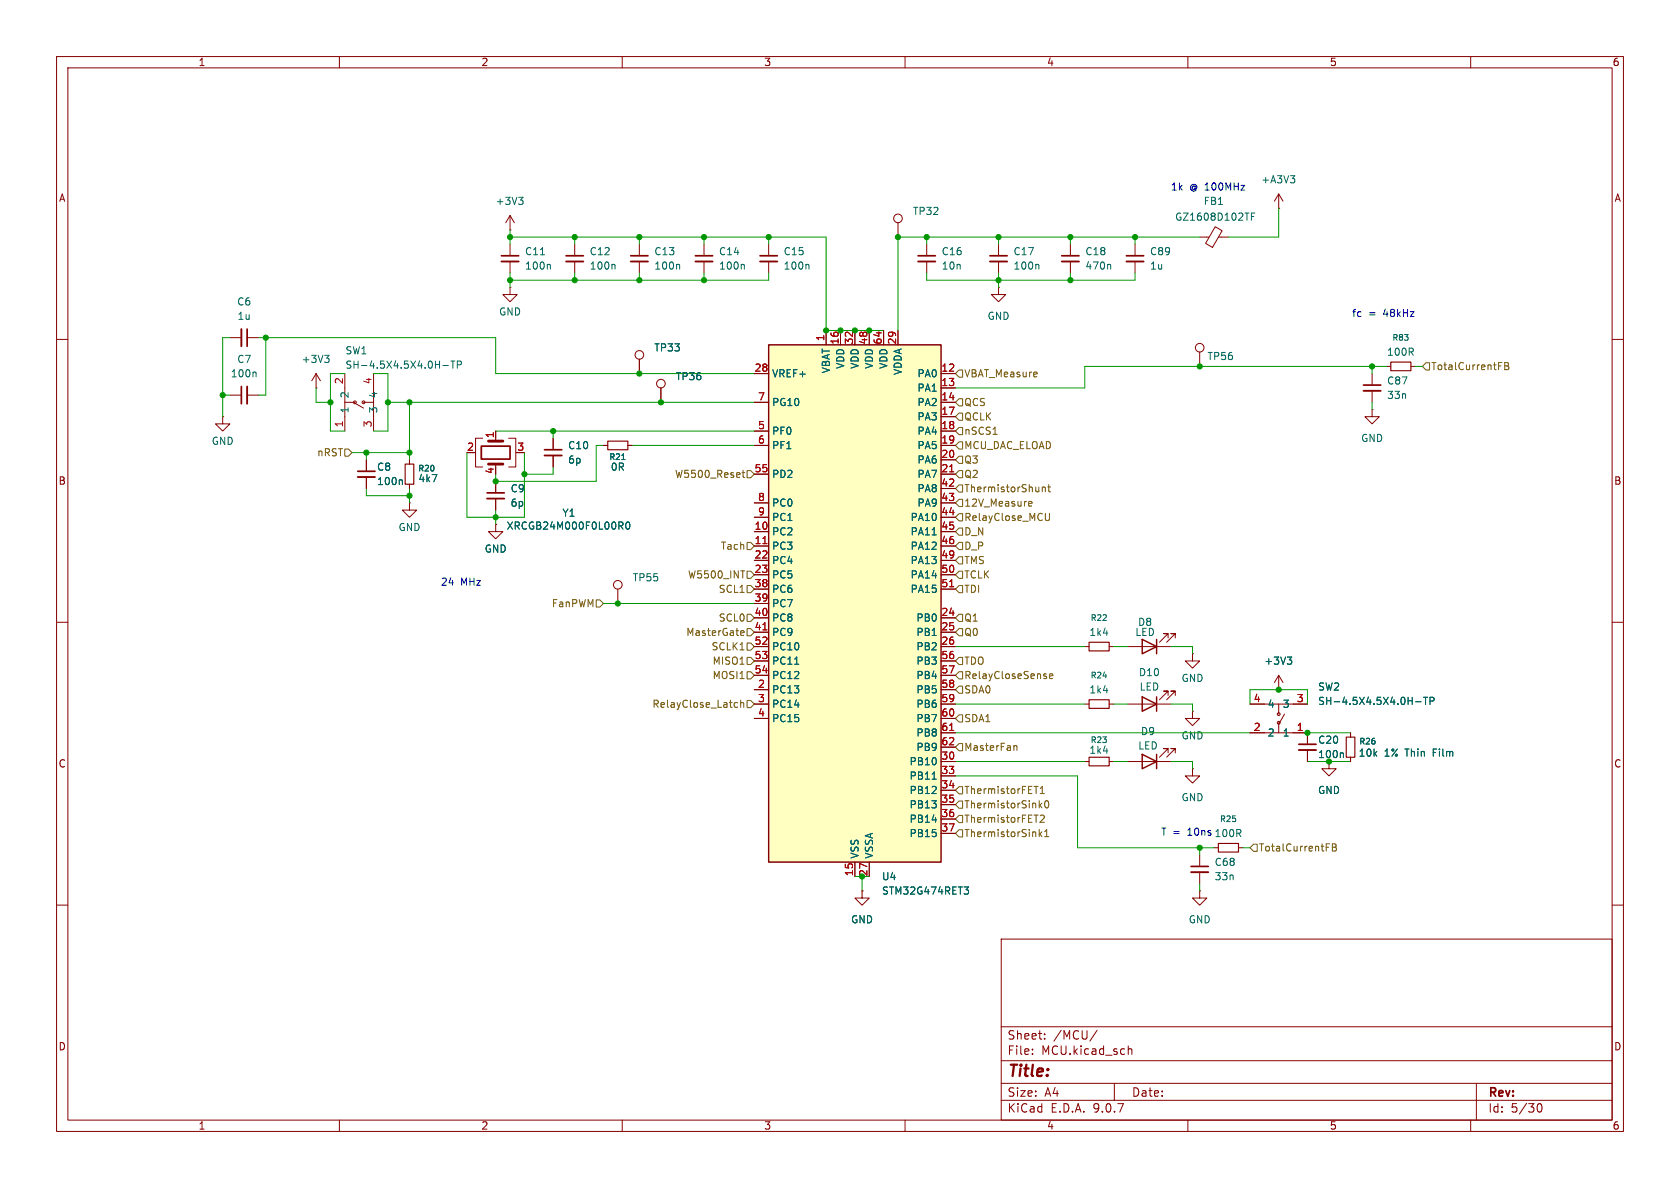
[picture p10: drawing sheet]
<svg xmlns="http://www.w3.org/2000/svg" width="297mm" height="210mm" viewBox="0 0 297 210" stroke-linecap="round" stroke-linejoin="round" font-family="sans-serif">
<g fill="none" stroke="#840000" stroke-width=".18">
<path d="M10 10h277v190h-277zM12 12h273v186h-273zM60 10v2M110 10v2M160 10v2M210 10v2M260 10v2M124.5 43.2v2M124.5 46.2v2.1M10 60h2M40.6 69.9h2.1M43.7 69.9h2"/>
<path d="M285 60h2M87.6 92.7v1.3h1.3l-1.3 1.3-1.2-1.3h1.2M87.6 92.7h.1M10 110h2M285 110h2M210.8 135.9v1.3h1.3l-1.3 1.2-1.3-1.2h1.3M210.8 135.9h.1M212.1 157.5v1.3h-1.3l1.3 1.2 1.3-1.2h-1.3M212.1 157.5h.1M212.1 151.1v2.1M212.1 154.2v2M10 160h2"/>
<path d="M177 166h108v32h-108zM285 160h2M60 198v2M110 198v2M160 198v2M177 194.5h108M177 191.5h108M177 187.5h108M177 181.5h108M182.5 186.3v.1M182.5 185.5v.1M184.7 183.6v.1"/>
<path d="M184.7 182.8v.1M194 182.1l-1.3 2M197 191.5v3M199.5 184.9v1.5M199.5 185.5l.2-.1 .3 .1 .1 .9M210 198v2M260 198v2M261 191.5v6.5M271.7 195.7l.2-.5 .2-.1a.81 .81 0 0 1 .6 .6 .81 .81 0 0 1-.3 .8h-.4l-.3-.5"/>
</g>
<path d="M122.9 45.2h3.1M42.7 68.3v3.1M210.6 153.2h3" fill="none" stroke="#840000" stroke-width=".3"/>
<path d="M122.9 46.2h3.1M43.7 68.3v3.1M210.6 154.2h3" fill="none" stroke="#840000" stroke-width=".33"/>
<path d="M131.4 46.7l.2 .2v.7M45.1 65.8l.2 .2v.6" fill="none" stroke="#006464" stroke-width=".18"/>
<path d="M135.9 61h30.5v91.4h-30.5z" fill="#ffffc2"/>
<path d="M135.9 61h30.5v91.4h-30.5zM201.9 113l2.6 1.3-2.6 1.3zM204.5 113v2.6M201.9 133.4l2.6 1.2-2.6 1.3zM201.9 123.2l2.6 1.3-2.6 1.2zM204.5 123.2v2.5M204.5 133.4v2.5" fill="none" stroke="#840000" stroke-width=".25"/>
<g fill="none" stroke="#840000" stroke-width=".18">
<path d="M90.2 38.1v2.5M90.2 38.1l-.8 1.3M90.2 38.1l.7 1.3M158.7 39.4v2.5M226.1 36.8h.1M226.1 34.3l-.8 1.3M226.1 34.3l.7 1.3M226.1 34.3v2.5M40.6 59.7h2.1M43.7 59.7h2M90.2 50.8v1.3h1.2l-1.2 1.2-1.3-1.2h1.3M90.2 50.8h.1"/>
<path d="M90.2 40.6h.1M90.2 43.2v2M90.2 46.2v2.1M101.6 43.2v2M101.6 46.2v2.1M113 43.2v2M113 46.2v2.1M135.9 43.2v2M135.9 46.2v2.1M146 58.4v2.6M148.6 58.4v2.6M151.1 58.4v2.6"/>
<path d="M153.7 58.4v2.6M156.2 58.4v2.6M158.7 58.4v2.6M163.8 43.2v2M163.8 46.2v2.1M176.5 50.8v1.3h1.3l-1.3 1.2-1.2-1.2h1.2M176.5 50.8h.1M176.5 43.2v2M176.5 46.2v2.1M189.2 43.2v2M189.2 46.2v2.1M200.7 43.2v2"/>
<path d="M200.7 46.2v2.1M212.1 41.9h1.6M214.8 40.1l1.3 .7-1.7 2.9-1.3-.7zM215.4 41.9h1.8M39.4 73.7v1.2h1.2l-1.2 1.3-1.3-1.3h1.3M39.4 73.7h.1M55.9 68.6h.1M55.9 66l-.8 1.3M55.9 66l.7 1.3M55.9 66v2.6M61 71.1h1.7M61 66v10.2"/>
<path d="M62.5 71.1l1.8 1M64.3 71.1h1.7M66 66v10.2M85.3 77.5h-1.2v5.1h1.2M87.6 76.2v1.3M89.9 77.5h1.3v5.1h-1.3M97.8 77.5v2M106.7 78.7h.7M111 78.7h.8M113 63.5v2.5M116.8 68.6v2.5M133.3 66h2.6"/>
<path d="M133.3 71.1h2.6M133.3 76.2h2.6M133.3 78.7h2.6M166.4 66h2.5M166.4 71.1h2.5M166.4 76.2h2.5M166.4 78.7h2.5M166.4 68.6h2.5M166.4 73.7h2.5M212.1 62.2v2.6M242.6 72.4v1.3h-1.3l1.3 1.2 1.2-1.2h-1.2M242.6 72.4h.1"/>
<path d="M242.6 66v2.1M242.6 69.1v2M245.1 64.8h.8M249.4 64.8h.8M64.8 81.3v2M64.8 84.3v2.1M72.4 88.9v1.3h1.3l-1.3 1.2-1.3-1.2h1.3M72.4 88.9h.1M72.4 81.3v.7M72.4 85.6v.8M83.8 80h.3M87.6 92.7h.1"/>
<path d="M87.6 82v.6M87.6 85.1v2M87.6 88.1v2.1M97.8 80.5v2.1M133.3 83.8h2.6M133.3 88.9h2.6M133.3 91.4h2.6M133.3 94h2.6M133.3 96.5h2.6M133.3 99.1h2.6M166.4 83.8h2.5M166.4 88.9h2.5"/>
<path d="M166.4 91.4h2.5M166.4 94h2.5M166.4 96.5h2.5M166.4 99.1h2.5M166.4 81.3h2.5M166.4 86.4h2.5M109.2 104.1v2.6M133.3 101.6h2.6M133.3 104.1h2.6M133.3 106.7h2.6M133.3 109.2h2.6M133.3 111.8h2.6"/>
<path d="M133.3 114.3h2.6M133.3 116.8h2.6M133.3 119.4h2.6M166.4 101.6h2.5M166.4 104.1h2.5M166.4 109.2h2.5M166.4 111.8h2.5M166.4 114.3h2.5M166.4 116.8h2.5M166.4 119.4h2.5M191.8 114.3h.7M196.1 114.3h.7"/>
<path d="M199.4 114.3h7.6M206.5 112.8v-.8h-.8h.8l-1.5 1.5M207.8 112.8v-.8h-.8h.8l-1.6 1.5M210.8 115.6v1.2h1.3l-1.3 1.3-1.3-1.3h1.3M210.8 115.6h.1M226.1 119.4v2.5M226.1 119.4l-.8 1.3M226.1 119.4l.7 1.3M133.3 121.9h2.6M133.3 124.5h2.6M133.3 127h2.6M166.4 121.9h2.5"/>
<path d="M166.4 124.5h2.5M166.4 127h2.5M166.4 129.5h2.5M166.4 132.1h2.5M166.4 134.6h2.5M166.4 137.2h2.5M166.4 139.7h2.5M191.8 124.5h.7M191.8 134.6h.7M196.1 124.5h.7M196.1 134.6h.7M199.4 124.5h7.6"/>
<path d="M199.4 134.6h7.6M206.5 133.1v-.8h-.8h.8l-1.5 1.6M206.5 122.9v-.7h-.8h.8l-1.5 1.5M207.8 133.1v-.8h-.8h.8l-1.6 1.6M207.8 122.9v-.7h-.8h.8l-1.6 1.5M210.8 125.7v1.3h-1.3l1.3 1.3 1.3-1.3h-1.3M210.8 125.7h.1M221 124.5h10.1M221 129.5h10.1v2.1M226.1 121.9h.1M226.1 124.5v1.7M226.1 127.8v1.7"/>
<path d="M227.1 126.2l-1 1.8M231.1 132.6v2M234.9 134.6v1.3h1.3l-1.3 1.3-1.2-1.3h1.2M238.8 129.5v.8M238.8 133.9v.7M151.1 152.4v2.5M152.4 157.5v1.3h1.3l-1.3 1.2-1.3-1.2h1.3M152.4 157.5h.1M153.7 152.4v2.5M166.4 142.2h2.5M166.4 144.8h2.5M166.4 147.3h2.5"/>
<path d="M214.6 149.9h.8M218.9 149.9h.8"/>
<circle cx="158.7" cy="38.6" r=".76"/>
<circle cx="62.7" cy="71.1" r=".25"/>
<circle cx="64.3" cy="71.1" r=".25"/>
<circle cx="113" cy="62.7" r=".76"/>
<circle cx="116.8" cy="67.8" r=".76"/>
<circle cx="212.1" cy="61.5" r=".76"/>
<circle cx="109.2" cy="103.4" r=".76"/>
<circle cx="226.1" cy="127.8" r=".25"/>
<circle cx="226.1" cy="126.2" r=".25"/>
</g>
<path d="M134.9 96.1h.7M167.9 83.4h.7M134.9 111.3h.7M167.9 103.7h.7M167.9 129.1h.7" fill="none" stroke="#a90000" stroke-width=".18"/>
<g fill="none" stroke="#006464" stroke-width=".18">
<path d="M91.7 34.9h.8l-.5 .5M92.2 35.4l.3 .2v.3l-.3 .2M221.2 38.3h.5M221.8 37.7h-.6v1.2M228.1 31.1h.8l-.4 .4M228.8 31.6l.1 .2-.1 .5M95.5 45h.8M97.1 46.7l.2 .2v.7M108.5 46.7l.2 .2v.7M120 46.7l.2 .2v.7M142.8 46.7l.2 .2v.7M183.5 46.7l.2 .2v.7"/>
<path d="M196.2 46.7l.2 .2v.7M57.4 62.8h.8l-.4 .5M57.9 63.3l.3 .2v.3l-.3 .3M78.3 64.6h1M79.7 63.8h.7M80.1 63.8v1.3M80.8 64.5l.7-.1 .1-.2-.1-.3-.7-.1v1.3M71 84.8l.1 .2v.7M109.7 92.9l.4 .6M109.9 92.3l.2 .2v.3l-.2 .1M109.9 81.2h.6M110.8 92.3h.1a.68 .68 0 0 1 .5 .6 .68 .68 0 0 1-.5 .6 .84 .84 0 0 1-.1-1.2z"/>
<path d="M164.8 94.6h.7M140.5 117.4h.7M227.6 116.1h.8l-.5 .5M228.1 116.6l.3 .3v.3l-.3 .2M164.8 137.7h.7M237.3 133.1l.2 .2v.6M250.3 124h.9M251.7 123.3h.7M252 123.3v1.2M252.8 123.9h.6l.1-.2v-.3l-.7-.1v1.2M170.4 156.8h.8l-.4 .5 .4 .1v.4l-.2 .3h-.4"/>
</g>
<path d="M107.4 78h3.6v1.5h-3.6zM245.9 64h3.5v1.5h-3.5zM71.6 82h1.6v3.6h-1.6zM192.5 113.5h3.6v1.6h-3.6zM192.5 133.9h3.6v1.5h-3.6zM192.5 123.7h3.6v1.5h-3.6zM238 130.3h1.5v3.6h-1.5zM215.4 149.1h3.5v1.5h-3.5z" fill="none" stroke="#840000" stroke-width=".2"/>
<g fill="none" stroke="#840000" stroke-width=".3">
<path d="M43.7 58.2v3M88.6 45.2h3.1M100.1 45.2h3M111.5 45.2h3.1M134.4 45.2h3M162.3 45.2h3.1M175 45.2h3.1M187.7 45.2h3.1M199.1 45.2h3.1M85.1 78.9h5.1v2.3h-5.1zM96.3 79.5h3M241 68.1h3.1"/>
<path d="M63.2 83.3h3.1M86.1 87.1h3.1M229.6 131.6h3.1"/>
</g>
<g fill="none" stroke="#840000" stroke-width=".33">
<path d="M42.7 58.2v3M88.6 46.2h3.1M100.1 46.2h3M111.5 46.2h3.1M134.4 46.2h3M162.3 46.2h3.1M175 46.2h3.1M187.7 46.2h3.1M199.1 46.2h3.1M241 69.1h3.1M63.2 84.3h3.1M86.1 88.1h3.1"/>
<path d="M96.3 80.5h3M229.6 132.6h3.1"/>
</g>
<path d="M86.4 78h2.5M86.4 82h2.5" fill="none" stroke="#840000" stroke-width=".51"/>
<g fill="none" stroke="#725600" stroke-width=".18">
<path d="M61 79.4h.6l.6 .6-.6 .6h-.6zM169.5 70.5h.7v1.3h-.7l-.6-.7zM169.5 75.6h.7v1.2h-.7l-.6-.6zM169.5 65.4h.7v1.3h-.7l-.6-.7zM169.5 73h.7v1.3h-.7l-.6-.6zM169.5 78.1h.7v1.3h-.7l-.6-.7zM175.6 76.8h.7M252.1 64.1h.6v1.3h-.6l-.6-.6zM266 64.1h.4l.3 .2-.3 .4 .3 .1v.3l-.2 .2h-.5zM266 64.7h.4M131.2 83.6h.5M131.4 83.1v1.1l.3 .2"/>
<path d="M132.1 95.9h.6l.6 .6-.6 .7h-.6zM132.1 83.2h.6l.6 .6-.6 .7h-.6zM169.5 88.3h.7v1.2h-.7l-.6-.6zM169.5 90.8h.7v1.3h-.7l-.6-.7zM169.5 98.4h.7v1.3h-.7l-.6-.6zM169.5 95.9h.7v1.3h-.7l-.6-.7zM169.5 80.6h.7v1.3h-.7l-.6-.6zM169.5 83.2h.7v1.3h-.7l-.6-.7zM169.5 85.7h.7v1.3h-.7l-.6-.6zM169.5 93.3h.7v1.3h-.7l-.6-.6zM181.9 89.4h.5M181.9 88.7l.4-.1 .1 .3-.6 .2"/>
<path d="M184.3 86.1v.8M184.3 86.2l.1-.1 .3 .1 .1 .7M185.2 86.1h.5M185.4 85.7v1.1l.3 .1M185.5 90.7v1.2l-.2 .1-.4-.1M105.4 106h.6l.7 .7-.7 .6h-.6zM130.9 100.9h.8M131 112.3h.5M131 111.6l.4-.1 .1 .3-.6 .1M132.1 103.5h.6l.6 .6-.6 .7h-.6zM132.1 101h.6l.6 .6-.6 .6h-.6zM132.1 108.6h.6l.6 .6-.6 .7h-.6z"/>
<path d="M132.1 118.7h.6l.6 .7-.6 .6h-.6zM132.1 113.7h.6l.6 .6-.6 .6h-.6zM132.1 111.1h.6l.6 .7-.6 .6h-.6zM132.1 116.2h.6l.6 .6-.6 .7h-.6zM169.5 101h.7v1.2h-.7l-.6-.6zM169.5 103.5h.7v1.3h-.7l-.6-.7zM169.5 108.6h.7v1.3h-.7l-.6-.7zM169.5 111.1h.7v1.3h-.7l-.6-.6zM169.5 116.2h.7v1.3h-.7l-.6-.7zM169.5 118.7h.7v1.3h-.7l-.6-.6zM184.9 119.5l.1 .2-.1 .3M184.9 119.1l.1 .1"/>
<path d="M185.5 119.5l.6-.1v-.2l-.4-.1-.2 .2 .1 .6h.5M130 124.2l.4 .1M130.4 125h-.4M130.9 124.3l.2-.1 .3 .1 .1 .7M130.9 123.8v1.2M132.1 123.8h.6l.6 .7-.6 .6h-.6zM169.5 121.3h.7v1.3h-.7l-.6-.7zM169.5 126.4h.7v1.2h-.7l-.6-.6zM169.5 131.4h.7v1.3h-.7l-.6-.6zM169.5 139.1h.7v1.2h-.7l-.6-.6zM179.3 131.9h.4l.1 .8M182.8 139h.7"/>
<path d="M183.9 139.4l.4-.4v1.3M169.5 141.6h.7v1.3h-.7l-.6-.7zM169.5 144.1h.7v1.3h-.7l-.6-.6zM169.5 146.7h.7v1.3h-.7l-.6-.7zM183.7 146.6v1.3M183.8 142.3l.4 .5M183.8 147.4l.4 .5M183.9 144.2l.5-.1 .2 .4-.8 .9h.8M183.9 140.3h.7M184.2 142l-.5 .5M184.2 147.1l-.5 .4M184.7 147l.3-.4v1.3"/>
<path d="M184.7 147.9h.7M184.8 141.7l.2-.2a.68 .68 0 0 1 .4 .7 .68 .68 0 0 1-.4 .6l-.2-.1-.1-.4zM221.6 149.2h.6v1.3h-.6l-.6-.6zM235.5 149.2h.5l.2 .2-.2 .4 .2 .1 .1 .3-.3 .2h-.5zM235.5 149.8h.5"/>
</g>
<g fill="none" stroke="#009600" stroke-width=".18">
<path d="M226.1 36.8v5.1h-8.9M40.6 59.7h-1.2v14M45.7 59.7h41.9v6.3h45.7M47 59.7v10.2h-1.3M90.2 41.9h55.8v16.5h10.2M90.2 40.6v2.6M90.2 48.3v2.5M101.6 41.9v1.3M101.6 48.3v1.2M113 41.9v1.3M113 48.3v1.2M124.5 41.9v1.3"/>
<path d="M124.5 48.3v1.2M135.9 41.9v1.3M135.9 48.3v1.2h-45.7M163.8 48.3v1.2h36.9v-1.2M163.8 41.9v1.3M176.5 41.9v1.3M176.5 48.3v2.5M189.2 41.9v1.3M189.2 48.3v1.2M200.7 41.9v1.3M212.1 41.9h-53.4v16.5M39.4 69.9h1.2"/>
<path d="M55.9 68.6v2.5h2.5M61 66h-2.6v10.2h2.6M66 66h2.6v10.2h-2.6M68.6 71.1h64.7M72.4 71.1v10.2M87.6 76.2h45.7M97.8 76.2v1.3M106.7 78.7h-1.3v6.4h-17.8v-1.3M111.8 78.7h21.5M242.6 64.8v1.2M242.6 71.1v1.3M245.1 64.8h-53.3v3.8h-22.9"/>
<path d="M250.2 64.8h1.3M62.2 80h10.2M64.8 80v1.3M64.8 86.4v1.2h7.6M72.4 86.4v2.5M82.5 80v11.4h10.2v-11.4M87.6 90.2v2.5M97.8 82.6v1.2h-5.1M106.7 106.7h26.6M168.9 114.3h22.9M196.8 114.3h2.6M207 114.3h3.8v1.3"/>
<path d="M168.9 137.2h21.6v12.7h24.1M168.9 134.6h22.9M168.9 129.5h52.1M168.9 124.5h22.9M196.8 134.6h2.6M196.8 124.5h2.6M207 134.6h3.8v1.3M207 124.5h3.8v1.2M221 124.5v-2.6h10.1v2.6M231.1 134.6h7.7M231.1 129.5h7.7M151.1 154.9h1.3v2.6"/>
<path d="M212.1 149.9v1.2M212.1 156.2v1.3M219.7 149.9h1.3"/>
</g>
<g fill="#009600" stroke="#009600" stroke-width=".18">
<circle cx="124.5" cy="49.5" r=".46"/>
<circle cx="135.9" cy="41.9" r=".46"/>
<circle cx="148.6" cy="58.4" r=".46"/>
<circle cx="151.1" cy="58.4" r=".46"/>
<circle cx="146" cy="58.4" r=".46"/>
<circle cx="153.7" cy="58.4" r=".46"/>
<circle cx="158.7" cy="41.9" r=".46"/>
<circle cx="124.5" cy="41.9" r=".46"/>
<circle cx="113" cy="41.9" r=".46"/>
<circle cx="101.6" cy="41.9" r=".46"/>
<circle cx="101.6" cy="49.5" r=".46"/>
<circle cx="90.2" cy="49.5" r=".46"/>
<circle cx="92.7" cy="83.8" r=".46"/>
<circle cx="113" cy="49.5" r=".46"/>
<circle cx="90.2" cy="41.9" r=".46"/>
<circle cx="109.2" cy="106.7" r=".46"/>
<circle cx="87.6" cy="85.1" r=".46"/>
<circle cx="87.6" cy="91.4" r=".46"/>
<circle cx="64.8" cy="80" r=".46"/>
<circle cx="72.4" cy="80" r=".46"/>
<circle cx="72.4" cy="87.6" r=".46"/>
<circle cx="97.8" cy="76.2" r=".46"/>
<circle cx="116.8" cy="71.1" r=".46"/>
<circle cx="113" cy="66" r=".46"/>
<circle cx="58.4" cy="71.1" r=".46"/>
<circle cx="72.4" cy="71.1" r=".46"/>
<circle cx="39.4" cy="69.9" r=".46"/>
<circle cx="68.6" cy="71.1" r=".46"/>
<circle cx="47" cy="59.7" r=".46"/>
<circle cx="231.1" cy="129.5" r=".46"/>
<circle cx="234.9" cy="134.6" r=".46"/>
<circle cx="226.1" cy="121.9" r=".46"/>
<circle cx="242.6" cy="64.8" r=".46"/>
<circle cx="212.1" cy="149.9" r=".46"/>
<circle cx="189.2" cy="41.9" r=".46"/>
<circle cx="212.1" cy="64.8" r=".46"/>
<circle cx="200.7" cy="41.9" r=".46"/>
<circle cx="189.2" cy="49.5" r=".46"/>
<circle cx="176.5" cy="41.9" r=".46"/>
<circle cx="176.5" cy="49.5" r=".46"/>
<circle cx="163.8" cy="41.9" r=".46"/>
</g>
<text font-size="2.8" fill="#840000" x="178" y="190.9">Title:</text>
<g font-size="2.1" fill="#840000">
<text x="178" y="184">Sheet:</text>
<text x="186.2" y="184">/MCU/</text>
<text x="178" y="186.7">File:</text>
<text x="184.1" y="186.7">MCU.kicad_sch</text>
<text x="178" y="196.9">KiCad</text>
<text x="178" y="194.1">Size:</text>
<text x="184.7" y="194.1">A4</text>
<text x="185.7" y="196.9">E.D.A.</text>
<text x="193.3" y="196.9">9.0.7</text>
<text x="200" y="194.1">Date:</text>
<text x="263" y="194.3">Rev:</text>
<text x="263" y="196.9">Id:</text>
<text x="267.1" y="196.9">5/30</text>
</g>
<g font-size="1.8" fill="#840000">
<text x="35" y="11.9">1</text>
<text x="85" y="11.9">2</text>
<text x="135" y="11.9">3</text>
<text x="185" y="11.9">4</text>
<text x="235" y="11.9">5</text>
<text x="285" y="11.9">6</text>
<text x="10.3" y="35.9">A</text>
<text x="285.3" y="35.9">A</text>
<text x="10.3" y="85.9">B</text>
<text x="285.3" y="85.9">B</text>
<text x="10.3" y="135.9">C</text>
<text x="232.9" y="134.2">100n</text>
<text x="285.3" y="135.9">C</text>
<text x="10.3" y="185.9">D</text>
<text x="285.3" y="185.9">D</text>
<text x="35" y="199.9">1</text>
<text x="85" y="199.9">2</text>
<text x="135" y="199.9">3</text>
<text x="185" y="199.9">4</text>
<text x="235" y="199.9">5</text>
<text x="285" y="199.9">6</text>
</g>
<g font-size="1.8" fill="#0000c2">
<text x="206.9" y="33.9">1k</text>
<text x="210.3" y="33.9">@ 100MHz</text>
<text x="238.9" y="56.2">fc</text>
<text x="241.9" y="56.2">=</text>
<text x="244.7" y="56.2">48kHz</text>
<text x="77.8" y="103.7">24</text>
<text x="81.4" y="103.7">MHz</text>
<text x="205.2" y="147.9">T =</text>
<text x="210" y="147.9">10ns 100R</text>
</g>
<g font-size="1.8" fill="#006464">
<text x="222.9" y="32.6">+A3V3</text>
<text x="87.5" y="36.4">+3V3</text>
<text x="161.3" y="38.2">TP32</text>
<text x="207.6" y="39.2">GZ1608D102TF</text>
<text x="212.7" y="36.4">FB1</text>
<text x="92.7" y="47.9">100n</text>
<text x="92.7" y="45.3">C11</text>
<text x="104.1" y="47.9">100n</text>
<text x="104.1" y="45.3">C12</text>
<text x="115.6" y="47.9">100n</text>
<text x="115.6" y="45.3">C13</text>
<text x="127" y="47.9">100n</text>
<text x="127" y="45.3">C14</text>
<text x="138.4" y="47.9">100n</text>
<text x="138.4" y="45.3">C15</text>
<text x="166.4" y="45.3">C16</text>
<text x="166.4" y="47.9">10n</text>
<text x="179.1" y="47.9">100n</text>
<text x="179.1" y="45.3">C17</text>
<text x="191.8" y="47.9">470n</text>
<text x="191.8" y="45.3">C18</text>
<text x="203.2" y="47.9">1u</text>
<text x="203.2" y="45.3">C89</text>
<text x="41.8" y="54.2">C6</text>
<text x="41.9" y="56.7">1u</text>
<text x="88.1" y="56">GND</text>
<text x="174.5" y="56.7">GND</text>
<text x="41.8" y="64.4">C7</text>
<text x="53.2" y="64.4">+3V3</text>
<text x="61" y="65.4">SH-4.5X4.5X4.0H-TP</text>
<text x="61" y="62.8">SW1</text>
<text x="115.6" y="62.3">TP33</text>
<text x="149.5" y="65.3" transform="rotate(-90 149.5 65.3)">VDD</text>
<text x="152" y="65.3" transform="rotate(-90 152 65.3)">VDD</text>
<text x="154.5" y="65.3" transform="rotate(-90 154.5 65.3)">VDD</text>
<text x="157.1" y="65.3" transform="rotate(-90 157.1 65.3)">VDD</text>
<text x="213.4" y="63.9">TP56</text>
<text x="245.1" y="63.1">100R</text>
<text x="40.7" y="66.9">100n</text>
<text x="61.8" y="70.5" transform="rotate(-90 61.8 70.5)">2</text>
<text x="66.9" y="70.5" transform="rotate(-90 66.9 70.5)">4</text>
<text x="119.4" y="67.4">TP36</text>
<text x="136.4" y="66.9">VREF+</text>
<text x="136.4" y="72">PG10</text>
<text x="146.9" y="66.1" transform="rotate(-90 146.9 66.1)">VBAT</text>
<text x="159.6" y="66.4" transform="rotate(-90 159.6 66.4)">VDDA</text>
<text x="162.1" y="66.9">PA0</text>
<text x="162.1" y="69.4">PA1</text>
<text x="162.1" y="72">PA2</text>
<text x="245.1" y="68.2">C87</text>
<text x="245.1" y="70.7">33n</text>
<text x="61.8" y="73.2" transform="rotate(-90 61.8 73.2)">1</text>
<text x="66.9" y="73.2" transform="rotate(-90 66.9 73.2)">3</text>
<text x="136.4" y="77.1">PF0</text>
<text x="162.1" y="74.5">PA3</text>
<text x="162.1" y="77.1">PA4</text>
<text x="37.3" y="78.8">GND</text>
<text x="66.6" y="83.4">C8</text>
<text x="100.3" y="82.1">6p</text>
<text x="100.3" y="79.6">C10</text>
<text x="107.9" y="83.4">0R</text>
<text x="136.4" y="79.6">PF1</text>
<text x="162.1" y="79.6">PA5</text>
<text x="162.1" y="82.1">PA6</text>
<text x="240.5" y="78.3">GND</text>
<text x="66.6" y="86">100n</text>
<text x="73.9" y="85.4">4k7</text>
<text x="90.2" y="87.2">C9</text>
<text x="90.2" y="89.8">6p</text>
<text x="136.4" y="84.7">PD2</text>
<text x="136.4" y="89.8">PC0</text>
<text x="162.1" y="84.7">PA7</text>
<text x="162.1" y="87.2">PA8</text>
<text x="162.1" y="89.8">PA9</text>
<text x="70.4" y="94.1">GND</text>
<text x="89.5" y="93.8">XRCGB24M000F0L00R0</text>
<text x="99.3" y="91.5">Y1</text>
<text x="136.4" y="92.3">PC1</text>
<text x="136.4" y="94.8">PC2</text>
<text x="160.9" y="92.3">PA10</text>
<text x="160.9" y="94.8">PA11</text>
<text x="85.6" y="97.9">GND</text>
<text x="136.4" y="97.4">PC3</text>
<text x="136.4" y="99.9">PC4</text>
<text x="160.9" y="97.4">PA12</text>
<text x="160.9" y="99.9">PA13</text>
<text x="111.8" y="103">TP55</text>
<text x="136.4" y="102.5">PC5</text>
<text x="136.4" y="105">PC6</text>
<text x="136.4" y="107.5">PC7</text>
<text x="160.9" y="102.5">PA14</text>
<text x="160.9" y="105">PA15</text>
<text x="136.4" y="110.1">PC8</text>
<text x="136.4" y="112.6">PC9</text>
<text x="161.9" y="110.1">PB0</text>
<text x="161.9" y="112.6">PB1</text>
<text x="192.5" y="112.6">1k4</text>
<text x="200.6" y="112.6">LED</text>
<text x="201.1" y="110.8">D8</text>
<text x="136.4" y="115.2">PC10</text>
<text x="136.4" y="117.7">PC11</text>
<text x="161.9" y="115.2">PB2</text>
<text x="161.9" y="117.7">PB3</text>
<text x="201.3" y="119.7">D10</text>
<text x="223.4" y="117.7">+3V3</text>
<text x="136.4" y="120.2">PC12</text>
<text x="136.4" y="122.8">PC13</text>
<text x="136.4" y="125.3">PC14</text>
<text x="161.9" y="120.2">PB4</text>
<text x="161.9" y="122.8">PB5</text>
<text x="161.9" y="125.3">PB6</text>
<text x="192.5" y="122.8">1k4</text>
<text x="201.4" y="122.3">LED</text>
<text x="208.8" y="120.8">GND</text>
<text x="224" y="125.3">4</text>
<text x="226.7" y="125.3">3</text>
<text x="232.9" y="124.8">SH-4.5X4.5X4.0H-TP</text>
<text x="232.9" y="122.3">SW2</text>
<text x="136.4" y="127.9">PC15</text>
<text x="161.9" y="127.9">PB7</text>
<text x="161.9" y="130.4">PB8</text>
<text x="201.6" y="130.1">D9</text>
<text x="208.8" y="130.9">GND</text>
<text x="224" y="130.4">2</text>
<text x="226.7" y="130.4">1</text>
<text x="232.9" y="131.7">C20</text>
<text x="160.7" y="135.5">PB10</text>
<text x="161.9" y="132.9">PB9</text>
<text x="192.5" y="133.5">1k4</text>
<text x="201.1" y="132.7">LED</text>
<text x="240.1" y="134">10k</text>
<text x="244.7" y="134">1%</text>
<text x="248.5" y="134">Thin</text>
<text x="253.6" y="134">Film</text>
<text x="160.7" y="138">PB11</text>
<text x="160.7" y="140.6">PB12</text>
<text x="160.7" y="143.1">PB13</text>
<text x="208.8" y="141.8">GND</text>
<text x="232.9" y="140.6">GND</text>
<text x="160.7" y="145.6">PB14</text>
<text x="160.7" y="148.2">PB15</text>
<text x="152" y="151.9" transform="rotate(-90 152 151.9)">VSS</text>
<text x="154.5" y="151.9" transform="rotate(-90 154.5 151.9)">VSSA</text>
<text x="155.8" y="155.8">U4</text>
<text x="214.6" y="153.3">C68</text>
<text x="214.6" y="155.8">33n</text>
<text x="155.8" y="158.3">STM32G474RET3</text>
<text x="150.4" y="163.4">GND</text>
<text x="210.1" y="163.4">GND</text>
</g>
<g font-size="1.8" fill="#a90000">
<text x="133.3" y="65.8">28</text>
<text x="145.8" y="60.4" transform="rotate(-90 145.8 60.4)">1</text>
<text x="148.3" y="61" transform="rotate(-90 148.3 61)">16</text>
<text x="150.9" y="61" transform="rotate(-90 150.9 61)">32</text>
<text x="153.4" y="61" transform="rotate(-90 153.4 61)">48</text>
<text x="156" y="61" transform="rotate(-90 156 61)">64</text>
<text x="158.5" y="61" transform="rotate(-90 158.5 61)">29</text>
<text x="166.3" y="65.8">12</text>
<text x="60.7" y="68" transform="rotate(-90 60.7 68)">2</text>
<text x="65.8" y="68" transform="rotate(-90 65.8 68)">4</text>
<text x="133.9" y="70.9">7</text>
<text x="166.3" y="68.3">13</text>
<text x="166.3" y="70.9">14</text>
<text x="60.7" y="75.6" transform="rotate(-90 60.7 75.6)">1</text>
<text x="65.8" y="75.6" transform="rotate(-90 65.8 75.6)">3</text>
<text x="87.4" y="77.5" transform="rotate(-90 87.4 77.5)">1</text>
<text x="133.9" y="75.9">5</text>
<text x="166.3" y="73.4">17</text>
<text x="166.3" y="75.9">18</text>
<text x="82.5" y="79.8">2</text>
<text x="87.4" y="83.9" transform="rotate(-90 87.4 83.9)">4</text>
<text x="91.4" y="79.8">3</text>
<text x="133.3" y="83.6">55</text>
<text x="133.9" y="78.5">6</text>
<text x="166.3" y="78.5">19</text>
<text x="166.3" y="81">20</text>
<text x="166.3" y="83.6">21</text>
<text x="133.9" y="88.6">8</text>
<text x="166.3" y="86.1">42</text>
<text x="166.3" y="88.6">43</text>
<text x="133.3" y="93.7">10</text>
<text x="133.9" y="91.2">9</text>
<text x="166.3" y="91.2">44</text>
<text x="166.3" y="93.7">45</text>
<text x="133.3" y="96.3">11</text>
<text x="133.3" y="98.8">22</text>
<text x="133.3" y="101.3">23</text>
<text x="166.3" y="96.3">46</text>
<text x="166.3" y="98.8">49</text>
<text x="166.3" y="101.3">50</text>
<text x="133.3" y="103.9">38</text>
<text x="133.3" y="106.4">39</text>
<text x="166.3" y="103.9">51</text>
<text x="133.3" y="109">40</text>
<text x="133.3" y="111.5">41</text>
<text x="166.3" y="109">24</text>
<text x="166.3" y="111.5">25</text>
<text x="133.3" y="114">52</text>
<text x="133.3" y="116.6">53</text>
<text x="133.3" y="119.1">54</text>
<text x="166.3" y="114">26</text>
<text x="166.3" y="116.6">56</text>
<text x="166.3" y="119.1">57</text>
<text x="133.9" y="121.7">2</text>
<text x="133.9" y="124.2">3</text>
<text x="166.3" y="121.7">58</text>
<text x="166.3" y="124.2">59</text>
<text x="221.5" y="124.2">4</text>
<text x="229.2" y="124.2">3</text>
<text x="133.9" y="126.7">4</text>
<text x="166.3" y="126.7">60</text>
<text x="166.3" y="129.3">61</text>
<text x="166.3" y="131.8">62</text>
<text x="221.5" y="129.3">2</text>
<text x="229.2" y="129.3">1</text>
<text x="166.3" y="134.4">30</text>
<text x="166.3" y="136.9">33</text>
<text x="166.3" y="139.4">34</text>
<text x="166.3" y="142">35</text>
<text x="166.3" y="144.5">36</text>
<text x="166.3" y="147.1">37</text>
<text x="150.9" y="155" transform="rotate(-90 150.9 155)">15</text>
</g>
<g font-size="1.8" fill="#725600">
<text x="252.9" y="65.6">TotalCurrentFB</text>
<text x="170.4" y="72">QCS</text>
<text x="170.4" y="66.9">VBAT_Measure</text>
<text x="170.4" y="77.1">nSCS1</text>
<text x="170.4" y="74.5">QCLK</text>
<text x="56" y="80.9">nRST</text>
<text x="170.4" y="82.1">Q3</text>
<text x="170.4" y="79.6">MCU_DAC_ELOAD</text>
<text x="119.2" y="84.7">W5500_Reset</text>
<text x="170.4" y="89.8">12V_Measure</text>
<text x="170.4" y="84.7">Q2</text>
<text x="170.4" y="87.2">ThermistorShunt</text>
<text x="170.4" y="92.3">RelayClose_MCU</text>
<text x="170.4" y="94.8">D_N</text>
<text x="127.3" y="97.4">Tach</text>
<text x="170.4" y="99.9">TMS</text>
<text x="170.4" y="97.4">D_P</text>
<text x="97.5" y="107.5">FanPWM</text>
<text x="121.5" y="102.5">W5500_INT</text>
<text x="127" y="105">SCL1</text>
<text x="170.4" y="102.5">TCLK</text>
<text x="170.4" y="105">TDI</text>
<text x="121.2" y="112.6">MasterGate</text>
<text x="127" y="110.1">SCL0</text>
<text x="170.4" y="110.1">Q1</text>
<text x="170.4" y="112.6">Q0</text>
<text x="125.7" y="115.2">SCLK1</text>
<text x="125.9" y="117.7">MISO1</text>
<text x="170.4" y="117.7">TDO</text>
<text x="115.2" y="125.3">RelayClose_Latch</text>
<text x="125.9" y="120.2">MOSI1</text>
<text x="170.4" y="122.8">SDA0</text>
<text x="170.4" y="120.2">RelayCloseSense</text>
<text x="170.4" y="127.9">SDA1</text>
<text x="170.4" y="132.9">MasterFan</text>
<text x="170.4" y="143.1">ThermistorSink0</text>
<text x="170.4" y="140.6">ThermistorFET1</text>
<text x="170.4" y="145.6">ThermistorFET2</text>
<text x="170.4" y="148.2">ThermistorSink1</text>
<text x="222.4" y="150.7">TotalCurrentFB</text>
</g>
<text font-size="1.8" fill="#009600" x="153.4" y="155" transform="rotate(-90 153.4 155)">27</text>
<g font-size="1.4" fill="#006464">
<text x="246" y="60.4">R83</text>
<text x="73.8" y="83.5">R20</text>
<text x="107.6" y="81.5">R21</text>
<text x="192.7" y="110">R22</text>
<text x="192.7" y="120.1">R24</text>
<text x="192.7" y="131.5">R23</text>
<text x="240.2" y="131.8">R26</text>
<text x="215.6" y="145.5">R25</text>
</g>
</svg>
